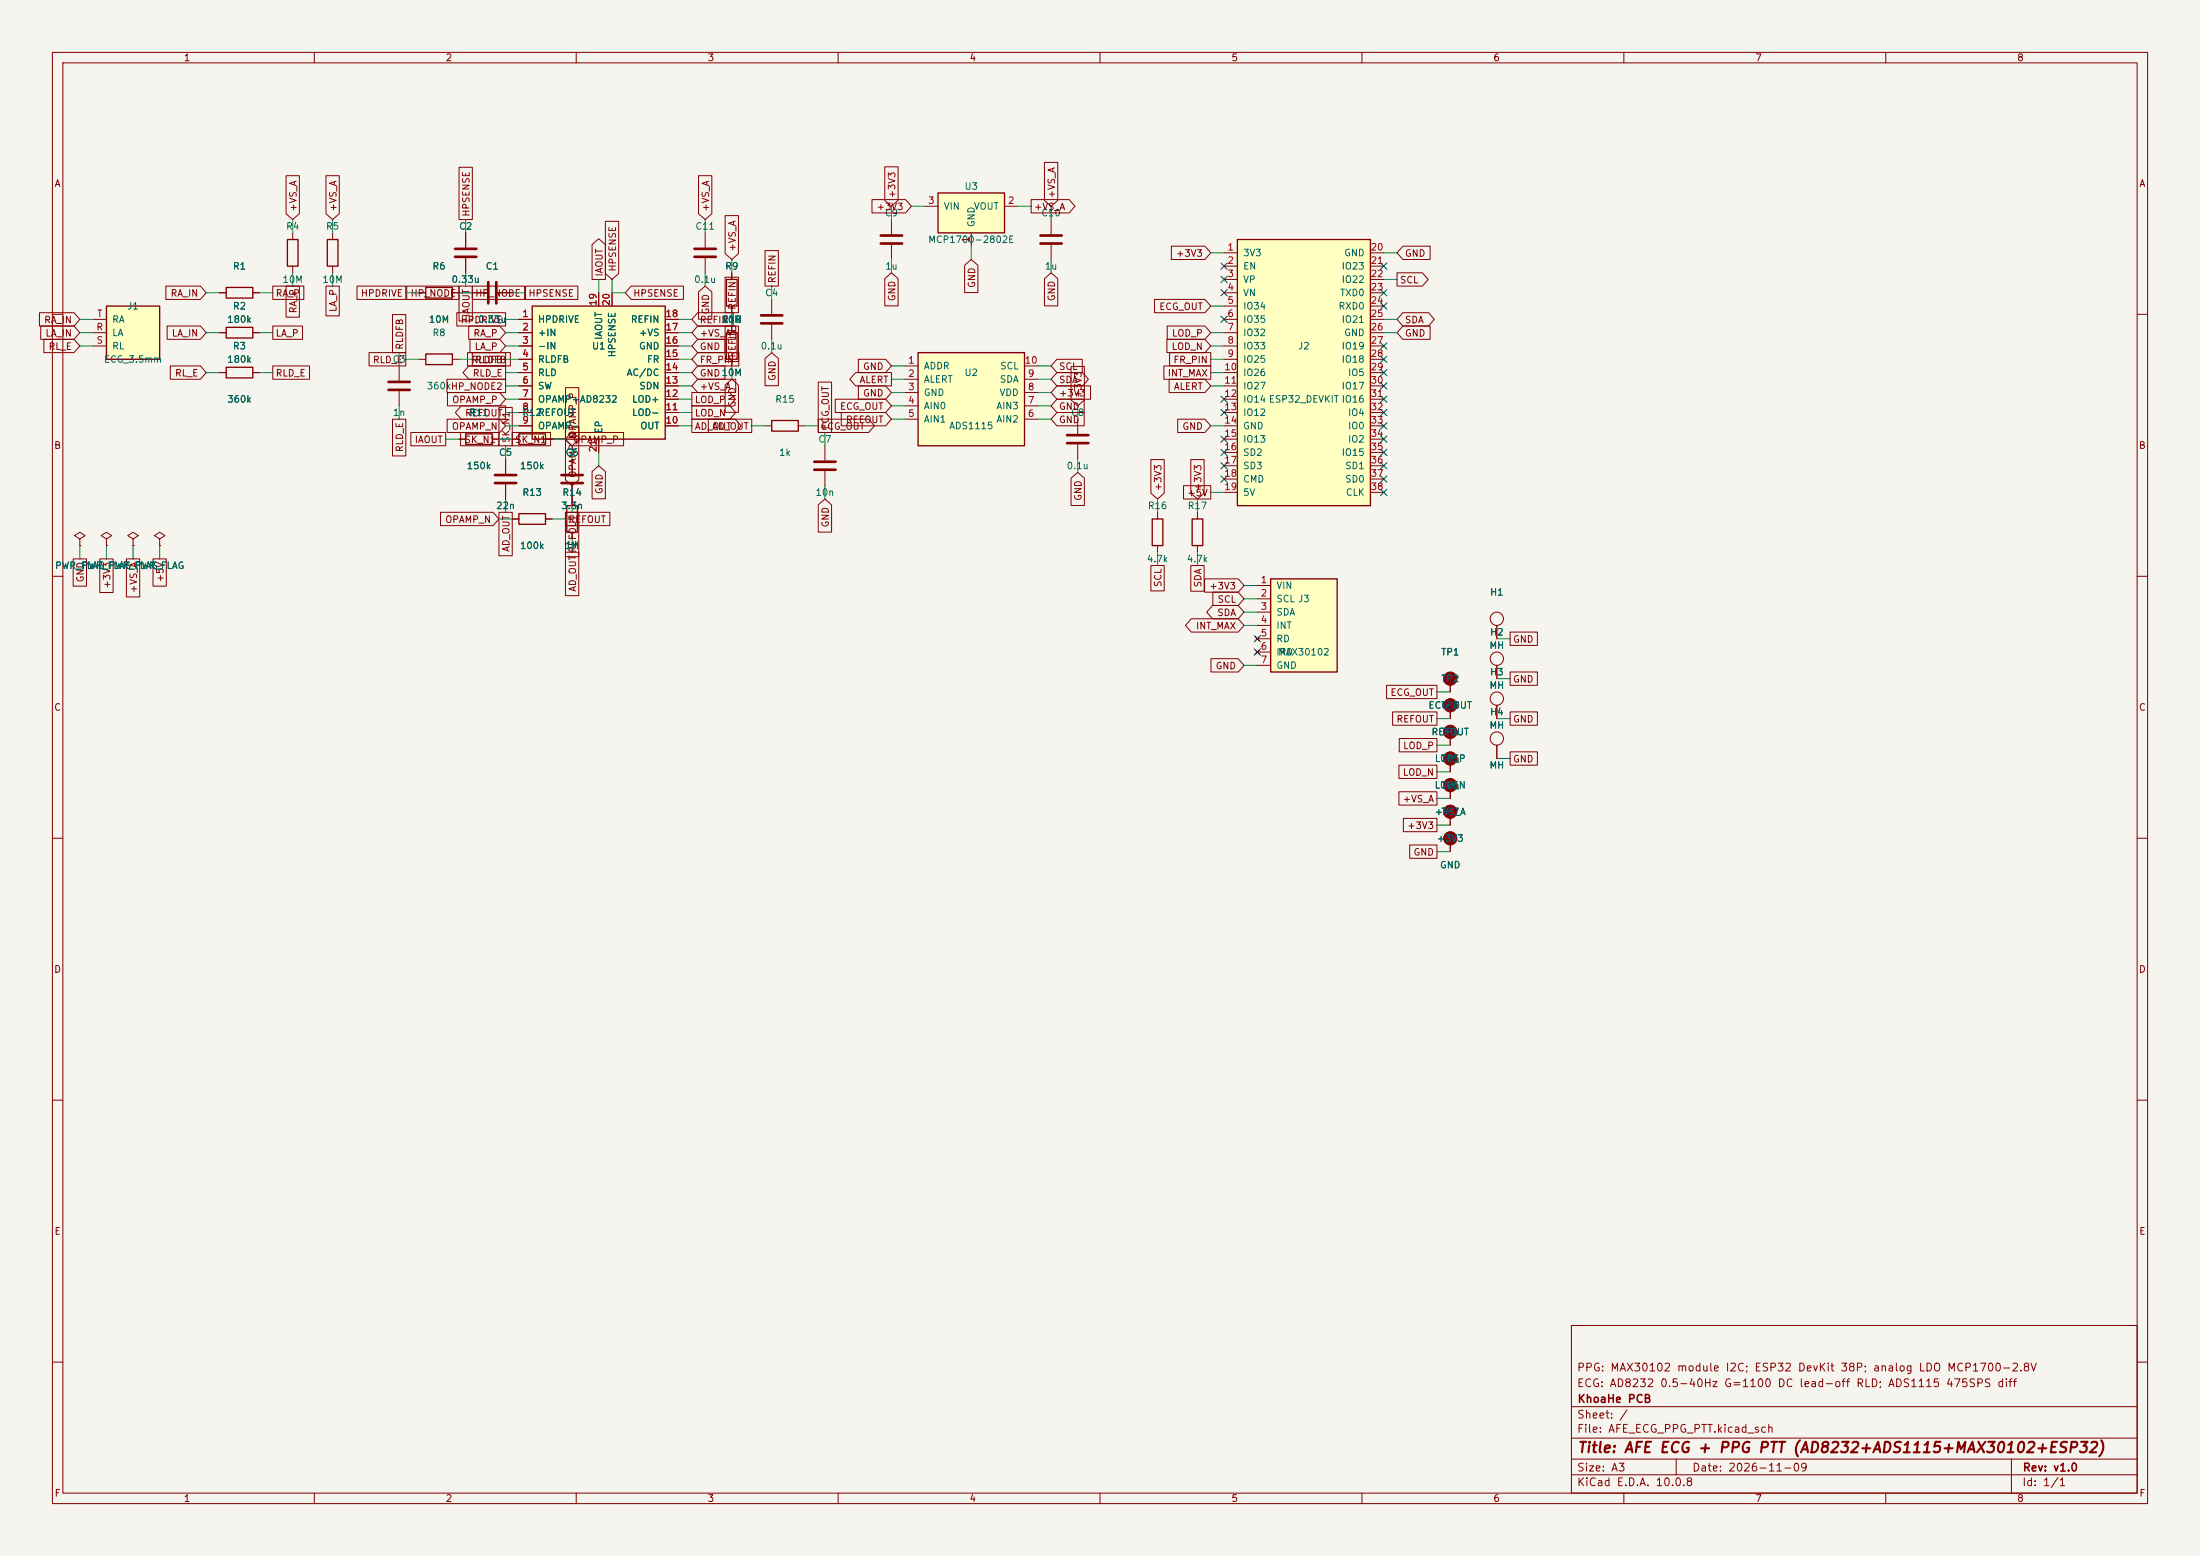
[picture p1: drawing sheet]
<svg xmlns="http://www.w3.org/2000/svg" width="420mm" height="297mm" viewBox="0 0 420 297" stroke-linecap="round" stroke-linejoin="round" font-family="sans-serif">
<path d="M0 0h420v297h-420z" fill="#f5f4ef" stroke="#f5f4ef" stroke-width=".19"/>
<g fill="none" stroke="#840000" stroke-width=".19">
<path d="M10 10h400v277h-400zM12 12h396v273h-396zM60 10v2M110 10v2M160 10v2M210 10v2M260 10v2M310 10v2M360 10v2M134.6 44.5v2.7M134.6 49.3v2.8M139.7 52.1v1.2"/>
<path d="M139.7 58.4v1.3M200.7 41.9v2.8M200.7 46.7v2.8M10 60h2M76.2 69.9v2.7M76.2 74.7v2.8M408 60h2M87.6 83.8h1.3M94 83.8h1.2M96.5 87.6v2.8M96.5 92.5v2.8M10 110h2"/>
<path d="M285.7 119.4v2.5M408 110h2M285.7 127v2.5M10 160h2M276.9 141v1.2M276.9 151.1v1.3M285.7 142.2v2.6M408 160h2M10 210h2M408 210h2M300 253h108v32h-108zM10 260h2"/>
<path d="M300 278.5h108M300 274.5h108M300 268.5h108M320 278.5v3M384 278.5v6.5M408 260h2M60 285v2M110 285v2M160 285v2M210 285v2M260 285v2M300 281.5h108"/>
<path d="M310 285v2M360 285v2"/>
<circle cx="285.8" cy="118.1" r="1.27"/>
<circle cx="285.8" cy="125.7" r="1.27"/>
<circle cx="285.8" cy="141" r="1.27"/>
</g>
<path d="M132.6 47.5h4.1M132.6 49h4.1M198.6 45h4.1M198.6 46.5h4.1M74.2 72.9h4M74.2 74.4h4M94.5 90.7h4.1M94.5 92.2h4.1" fill="none" stroke="#840000" stroke-width=".51"/>
<g fill="#840000" stroke="#840000" stroke-width=".19">
<circle cx="276.9" cy="149.9" r="1.27"/>
<circle cx="276.9" cy="139.7" r="1.27"/>
</g>
<path d="M138.7 53.3h2v5.1h-2zM88.9 82.8h5.1v2h-5.1z" fill="none" stroke="#840000" stroke-width=".25"/>
<path d="M101.6 58.4h25.4v25.4h-25.4z" fill="#ffffc2"/>
<path d="M101.6 58.4h25.4v25.4h-25.4zM43.2 70.1h5.1v2h-5.1z" fill="none" stroke="#840000" stroke-width=".25"/>
<g fill="none" stroke="#840000" stroke-width=".19">
<path d="M114.3 55.9v2.5M116.8 55.9v2.5M41.9 71.1h1.3M48.3 71.1h1.2M99.1 61h2.5M99.1 63.5h2.5M99.1 66h2.5M99.1 68.6h2.5M99.1 71.1h2.5M99.1 73.7h2.5M99.1 76.2h2.5M99.1 78.7h2.5"/>
<path d="M127 61h2.5M127 63.5h2.5M127 66h2.5M127 68.6h2.5M127 71.1h2.5M127 73.7h2.5M127 76.2h2.5M127 78.7h2.5M99.1 81.3h2.5M114.3 83.8v2.6M127 81.3h2.5"/>
</g>
<path d="M179.1 36.8h12.7v7.7h-12.7z" fill="#ffffc2"/>
<path d="M179.1 36.8h12.7v7.7h-12.7zM43.2 54.9h5.1v2h-5.1zM54.9 45.7h2v5.1h-2zM62.5 45.7h2v5.1h-2zM43.2 62.5h5.1v2h-5.1zM138.7 63.5h2v5.1h-2zM99.1 98h5v2.1h-5zM99.1 82.8h5v2h-5zM108.2 96.5h2v5.1h-2zM147.3 80.3h5.1v2h-5.1z" fill="none" stroke="#840000" stroke-width=".25"/>
<g fill="none" stroke="#840000" stroke-width=".19">
<path d="M176.5 39.4h2.6M191.8 39.4h2.5M41.9 55.9h1.3M48.3 55.9h1.2M55.9 44.5v1.2M55.9 50.8v1.3M63.5 44.5v1.2M63.5 50.8v1.3M147.3 57.2v2.7M170.2 41.9v2.8M170.2 46.7v2.8M185.4 44.5v2.5"/>
<path d="M41.9 63.5h1.3M48.3 63.5h1.2M139.7 62.2v1.3M139.7 68.6v1.3M147.3 62v2.8M97.8 99.1h1.3M97.8 83.8h1.3M104.1 99.1h1.3M104.1 83.8h1.3M109.2 87.6v2.8M109.2 92.5v4M146 81.3h1.3"/>
<path d="M152.4 81.3h1.3M157.5 85.1v2.8M157.5 89.9v2.8M205.7 80v2.8M205.7 84.8v2.8M20.3 102.9l1-.7-1-.6-1 .6 1 .7v1.2M20.3 104.1h.1M109.2 101.6v1.3"/>
</g>
<path d="M168.1 45h4.1M168.1 46.5h4.1M145.3 60.2h4.1M145.3 61.7h4.1M107.2 90.7h4.1M107.2 92.2h4.1M155.4 88.1h4.1M155.4 89.7h4.1M203.7 83.1h4.1M203.7 84.6h4.1" fill="none" stroke="#840000" stroke-width=".51"/>
<path d="M175.3 67.3h20.3v17.8h-20.3z" fill="#ffffc2"/>
<path d="M81.3 67.6h5.1v2h-5.1zM175.3 67.3h20.3v17.8h-20.3zM220 99.1h2v5h-2zM227.6 99.1h2v5h-2z" fill="none" stroke="#840000" stroke-width=".25"/>
<g fill="none" stroke="#840000" stroke-width=".19">
<path d="M88.9 44.5v2.7M88.9 49.3v2.8M80 68.6h1.3M86.4 68.6h1.2M172.7 69.9h2.6M172.7 72.4h2.6M172.7 74.9h2.6M172.7 77.5h2.6M195.6 69.9h2.5M195.6 72.4h2.5M195.6 74.9h2.5M195.6 77.5h2.5"/>
<path d="M172.7 80h2.6M195.6 80h2.5M221 97.8v1.3M228.6 97.8v1.3M221 104.1v1.3M228.6 104.1v1.3"/>
</g>
<path d="M86.9 47.5h4M86.9 49h4" fill="none" stroke="#840000" stroke-width=".51"/>
<path d="M20.3 58.4h10.2v10.2h-10.2z" fill="#ffffc2"/>
<path d="M20.3 58.4h10.2v10.2h-10.2zM81.3 54.9h5.1v2h-5.1z" fill="none" stroke="#840000" stroke-width=".25"/>
<g fill="none" stroke="#840000" stroke-width=".19">
<path d="M80 55.9h1.3M86.4 55.9h1.2M90.2 55.9h2.8M95 55.9h2.8M17.8 63.5h2.5M17.8 66h2.5M17.8 61h2.5M25.4 102.9l1-.7-1-.6-1 .6 1 .7v1.2M25.4 104.1h.1M30.5 102.9l1-.7-1-.6-1 .6 1 .7v1.2M30.5 104.1h.1M285.7 134.6v2.6"/>
<path d="M276.9 161.3v1.3"/>
<circle cx="285.8" cy="133.3" r="1.27"/>
</g>
<path d="M93.2 53.8v4.1M94.7 53.8v4.1" fill="none" stroke="#840000" stroke-width=".51"/>
<circle cx="276.9" cy="160" r="1.27" fill="#840000" stroke="#840000" stroke-width=".19"/>
<path d="M236.2 45.7h25.4v50.8h-25.4z" fill="#ffffc2"/>
<path d="M236.2 45.7h25.4v50.8h-25.4z" fill="none" stroke="#840000" stroke-width=".25"/>
<g fill="none" stroke="#840000" stroke-width=".19">
<path d="M233.7 48.3h2.5M233.7 50.8h2.5M233.7 53.3h2.5M233.7 55.9h2.5M233.7 58.4h2.5M261.6 48.3h2.6M261.6 50.8h2.6M261.6 53.3h2.6M261.6 55.9h2.6M261.6 58.4h2.6M233.7 61h2.5M233.7 63.5h2.5"/>
<path d="M233.7 66h2.5M233.7 68.6h2.5M233.7 71.1h2.5M233.7 73.7h2.5M233.7 76.2h2.5M233.7 78.7h2.5M261.6 61h2.6M261.6 63.5h2.6M261.6 66h2.6M261.6 68.6h2.6M261.6 71.1h2.6M261.6 73.7h2.6"/>
<path d="M261.6 76.2h2.6M261.6 78.7h2.6M233.7 81.3h2.5M233.7 83.8h2.5M233.7 86.4h2.5M233.7 88.9h2.5M233.7 91.4h2.5M233.7 94h2.5M261.6 81.3h2.6M261.6 83.8h2.6M261.6 86.4h2.6M261.6 88.9h2.6"/>
<path d="M261.6 91.4h2.6M261.6 94h2.6M276.9 156.2v1.3"/>
</g>
<circle cx="276.9" cy="154.9" r="1.27" fill="#840000" stroke="#840000" stroke-width=".19"/>
<path d="M242.6 110.5h12.7v17.8h-12.7z" fill="#ffffc2"/>
<path d="M242.6 110.5h12.7v17.8h-12.7z" fill="none" stroke="#840000" stroke-width=".25"/>
<g fill="none" stroke="#840000" stroke-width=".19">
<path d="M54.6 33.5h2.6v7.3l-1.3 1.1-1.3-1.1zM62.2 33.5h2.6v7.3l-1.3 1.1-1.3-1.1zM87.6 31.9h2.6v10h-2.6zM133.3 33.5h2.6v7.3l-1.3 1.1-1.3-1.1zM166.5 38.1h6.4l1.1 1.3-1.1 1.2h-6.4zM168.9 31.8h2.6v6.5l-1.3 1.1-1.3-1.1zM196.8 38.1h7.3l1.1 1.3-1.1 1.2h-7.3zM199.4 31h2.5v7.3l-1.2 1.1-1.3-1.1zM7.5 59.7h6.6l1.1 1.3-1.1 1.2h-6.6zM31.7 54.6h6.6l1.1 1.3-1.1 1.3h-6.6zM41.9 55.9h1.3M48.3 55.9h1.2"/>
<path d="M52.1 54.6h5.9v2.6h-5.9zM54.6 54.6h2.6v5.9h-2.6zM62.2 54.6h2.6v5.7h-2.6zM68.2 54.6h9.3v2.6h-9.3zM77.6 54.6h10v2.6h-10zM80 55.9h1.3M86.4 55.9h1.2M87.2 59.7h9.3v2.5h-9.3zM87.6 54.6h2.6v6.7h-2.6zM88.9 44.5v2.7M88.9 49.3v2.8M90.2 54.6h10v2.6h-10z"/>
<path d="M90.2 55.9h2.8M95 55.9h2.8M100.3 54.6h10v2.6h-10zM113 46.7l1.3-1.1 1.3 1.1v6.6h-2.6zM114.3 55.9v2.5M115.6 42.2h2.5v10l-1.3 1.1-1.2-1.1zM116.8 55.9v2.5M120.5 54.6h10v2.6h-10l-1.1-1.3zM133.2 59.7h6.8v2.5h-6.8l-1.1-1.2zM133.3 55.7l1.3-1.1 1.3 1.1v5.2h-2.6zM138.4 41.2h2.6v7.2l-1.3 1.1-1.3-1.1zM138.4 52.9h2.6v6.8h-2.6z"/>
<path d="M139.7 52.1v1.2M139.7 58.4v1.3M146 47.8h2.6v6.8h-2.6zM168.9 53.2l1.3-1.1 1.3 1.1v5.2h-2.6zM184.1 50.6l1.3-1.1 1.3 1.1v5.2h-2.6zM199.4 53.2l1.3-1.1 1.2 1.1v5.2h-2.5zM220.4 57.1h9.6l1.1 1.3-1.1 1.3h-9.6zM223.6 47h6.4l1.1 1.3-1.1 1.2h-6.4zM266.7 52.1h4.8l1.2 1.2-1.2 1.3h-4.8zM267.8 47h5.2v2.5h-5.2l-1.1-1.2zM267.8 59.7h4.9l1.1 1.3-1.1 1.2h-4.9l-1.1-1.2zM7.8 62.2h6.3l1.1 1.3-1.1 1.3h-6.3z"/>
<path d="M8.4 64.8h5.7l1.1 1.2-1.1 1.3h-5.7zM31.9 62.2h6.4l1.1 1.3-1.1 1.3h-6.4zM32.5 69.8h5.8l1.1 1.3-1.1 1.3h-5.8zM41.9 71.1h1.3M41.9 63.5h1.3M48.3 71.1h1.2M48.3 63.5h1.2M52.1 69.8h7v2.6h-7zM52.1 62.2h5.7v2.6h-5.7zM70.5 67.3h7v2.6h-7zM74.9 60h2.6v7.3h-2.6zM85.3 72.4h11.2v2.5h-11.2z"/>
<path d="M85.4 74.9h10l1.1 1.3-1.1 1.3h-10zM88 77.5h8.5v2.5h-8.5l-1.1-1.3zM89.3 67.3h7.2v2.6h-7.2zM89.5 62.2h5.9l1.1 1.3-1.1 1.3h-5.9zM89.5 69.8h7v2.6h-7l-1.1-1.3zM89.7 64.8h5.7l1.1 1.2-1.1 1.3h-5.7zM90.2 67.3h7.2v2.6h-7.2zM95.2 77.8h2.6v7.3h-2.6zM99.1 71.1h2.5M99.1 63.5h2.5M99.1 61h2.5M99.1 66h2.5"/>
<path d="M99.1 68.6h2.5M99.1 73.7h2.5M99.1 76.2h2.5M99.1 78.7h2.5M107.9 74h2.6v10l-1.3 1.1-1.3-1.1zM127 71.1h2.5M127 63.5h2.5M127 61h2.5M127 66h2.5M127 68.6h2.5M127 73.7h2.5M127 76.2h2.5"/>
<path d="M127 78.7h2.5M132.1 77.5h7.2l1.2 1.2-1.2 1.3h-7.2zM132.1 74.9h7.2l1.1 1.3-1.1 1.3h-7.2zM133.2 62.2h7.3v2.6h-7.3l-1.1-1.3zM133.2 72.4h7.3v2.5h-7.3l-1.1-1.2zM133.2 69.8h5.2v2.6h-5.2l-1.1-1.3zM133.2 67.3h7.9v2.6h-7.9l-1.1-1.3zM133.2 64.8h5.2v2.5h-5.2l-1.1-1.3zM138.4 73.5l1.3-1.1 1.3 1.1v5.2h-2.6zM138.4 62.2h2.6v6.8h-2.6zM139.7 62.2v1.3M139.7 68.6v1.3"/>
<path d="M146 68.4l1.3-1.1 1.3 1.1v5.2h-2.6zM156.2 72.9h2.6v9.7h-2.6zM159.4 76.2h9.7l1.1 1.3-1.1 1.2h-9.7zM160.6 78.7h8.5l1.1 1.3-1.1 1.3h-8.5zM163.3 71.1h6.9v2.6h-6.9l-1.1-1.3zM163.9 73.7h5.2l1.1 1.2-1.1 1.3h-5.2zM163.9 68.6h5.2l1.1 1.3-1.1 1.2h-5.2zM201.8 76.2h5.2v2.5h-5.2l-1.1-1.2zM201.8 78.7h5.2v2.6h-5.2l-1.1-1.3zM201.8 73.7h6.4v2.5h-6.4l-1.1-1.3zM201.8 71.1h4.9l1.1 1.3-1.1 1.3h-4.9l-1.1-1.3zM201.8 68.6h4.8v2.5h-4.8l-1.1-1.2z"/>
<path d="M204.5 69.9h2.5v6.5l-1.3 1.1-1.2-1.1zM222.2 69.8h8.9v2.6h-8.9zM222.8 64.8h7.2l1.1 1.2-1.1 1.3h-7.2zM222.8 62.2h7.2l1.1 1.3-1.1 1.3h-7.2zM223.2 72.4h6.8l1.1 1.3-1.1 1.2h-6.8zM223.3 67.3h7.8v2.6h-7.8zM267.8 62.2h5.2v2.6h-5.2l-1.1-1.3zM74.9 80h2.6v7h-2.6zM78.4 82.5h6.7v2.6h-6.7zM84.1 97.8h10l1.1 1.3-1.1 1.2h-10zM85.4 80h10l1.1 1.3-1.1 1.3h-10zM87.6 83.8h1.3"/>
<path d="M87.9 82.5h7.3v2.6h-7.3zM94 83.8h1.2M95.2 97.8h2.6v8.3h-2.6zM96.5 87.6v2.8M96.5 92.5v2.8M97.8 82.5h7.3v2.6h-7.3zM97.8 83.8h1.3M97.8 99.1h1.3M99.1 81.3h2.5M104.1 83.8h1.3M104.1 99.1h1.3M107.9 81.6h2.6v10l-1.3 1.1-1.3-1.1z"/>
<path d="M107.9 97.8h2.6v8.5h-2.6zM107.9 97.8h8.5v2.5h-8.5zM109.1 82.5h9.9v2.6h-9.9l-1.2-1.3zM109.2 87.6v2.8M109.2 92.5v4M113 90l1.3-1.1 1.3 1.1v5.2h-2.6zM114.3 83.8v2.6M127 81.3h2.5M132.1 80h8.3l1.1 1.3-1.1 1.3h-8.3zM135.2 80h8.3v2.6h-8.3zM156.2 96.4l1.3-1.1 1.3 1.1v5.2h-2.6zM156.2 80h9.6l1.1 1.3-1.1 1.3h-9.6z"/>
<path d="M204.5 91.3l1.2-1.1 1.3 1.1v5.2h-2.5zM219.7 87.7h2.6v6.4l-1.3 1.2-1.3-1.2zM224.8 80h5.2l1.1 1.3-1.1 1.3h-5.2zM225.9 92.7h5.2v2.6h-5.2zM227.3 87.7h2.6v6.4l-1.3 1.2-1.3-1.2zM14 106.7h2.5v5.2h-2.5zM15.2 102.9l1.1-.7-1.1-.6-1 .6 1 .7v1.2M15.2 104.1h.1M19 106.7h2.6v6.4h-2.6zM20.3 104.1h.1M24.1 106.7h2.6v7.2h-2.6zM25.4 104.1h.1"/>
<path d="M29.2 106.7h2.6v5.2h-2.6zM30.5 104.1h.1M107.9 105.4h2.6v8.3h-2.6zM109.2 101.6v1.3M219.7 108h2.6v4.8h-2.6zM227.3 108h2.6v4.9h-2.6zM227.4 118.1h9l1.1 1.3-1.1 1.3h-9l-1.1-1.3zM230 110.5h6.4l1.1 1.3-1.1 1.2h-6.4zM231.5 115.6h4.9l1.1 1.2-1.1 1.3h-4.9l-1.1-1.3zM231.5 113h4.9l1.1 1.3-1.1 1.3h-4.9zM240 111.8h2.6M240 114.3h2.6"/>
<path d="M240 116.8h2.6M240 119.4h2.6M285.7 119.4v2.5M231.2 125.7h5.2l1.1 1.3-1.1 1.3h-5.2zM239.6 121.5l.8 .8M239.6 124.1l.8 .7M240 121.9h2.6M240 124.5h2.6M240 127h2.6M240.4 121.5l-.8 .8M240.4 124.1l-.8 .7M264.7 130.8h9.6v2.6h-9.6z"/>
<path d="M265.8 135.9h8.5v2.5h-8.5zM276.9 130.8v1.3M276.9 135.9v1.3M285.7 127v2.5M285.7 134.6v2.6M288.3 128.3h5.2v2.5h-5.2zM288.3 120.6h5.2v2.6h-5.2zM288.3 135.9h5.2v2.5h-5.2zM267.1 151.1h7.2v2.6h-7.2zM267.1 146h7.2v2.6h-7.2zM267.1 141h7.2v2.5h-7.2zM267.9 156.2h6.4v2.6h-6.4z"/>
<path d="M276.9 141v1.2M276.9 146.1v1.2M276.9 151.1v1.3M276.9 156.2v1.3M285.7 142.2v2.6M288.3 143.5h5.2v2.6h-5.2zM269.1 161.3h5.2v2.5h-5.2zM276.9 161.3v1.3"/>
</g>
<g fill="#840000" stroke="#840000" stroke-width=".19">
<circle cx="276.9" cy="144.8" r="1.27"/>
<circle cx="276.9" cy="129.5" r="1.27"/>
<circle cx="276.9" cy="134.6" r="1.27"/>
</g>
<g fill="none" stroke="#009600" stroke-width=".19">
<path d="M170.2 39.4v2.5M174 39.4h2.5M194.3 39.4h2.5M200.7 39.4v2.5M39.4 55.9h2.5M49.5 55.9h2.6M55.9 41.9v2.6M55.9 52.1v2.5M63.5 41.9v2.6M63.5 52.1v2.5M77.5 55.9h2.5M87.6 55.9h2.6"/>
<path d="M88.9 41.9v2.6M88.9 52.1v2.5M97.8 55.9h2.5M114.3 53.3v2.6M116.8 53.3v2.6h2.6M134.6 41.9v2.6M134.6 52.1v2.5M139.7 49.5v2.6M139.7 59.7v2.5M147.3 54.6v2.6M170.2 49.5v2.6M185.4 47v2.5"/>
<path d="M200.7 49.5v2.6M231.1 58.4h2.6M231.1 48.3h2.6M264.2 53.3h2.5M264.2 48.3h2.5M15.2 66h2.6M15.2 61h2.6M15.2 63.5h2.6M39.4 71.1h2.5M39.4 63.5h2.5M49.5 71.1h2.6M49.5 63.5h2.6"/>
<path d="M76.2 67.3v2.6M76.2 77.5v2.5M77.5 68.6h2.5M87.6 68.6h2.6M96.5 68.6h2.6M96.5 71.1h2.6M96.5 66h2.6M96.5 61h2.6M96.5 63.5h2.6M96.5 76.2h2.6M96.5 73.7h2.6M96.5 78.7h2.6"/>
<path d="M129.5 68.6h2.6M129.5 71.1h2.6M129.5 66h2.6M129.5 61h2.6M129.5 63.5h2.6M129.5 76.2h2.6M129.5 73.7h2.6M129.5 78.7h2.6M139.7 69.9v2.5M147.3 64.8v2.5M170.2 77.5h2.5M170.2 74.9h2.5"/>
<path d="M170.2 72.4h2.5M170.2 69.9h2.5M198.1 77.5h2.6M198.1 74.9h2.6M198.1 72.4h2.6M198.1 69.9h2.6M205.7 77.5v2.5M231.1 68.6h2.6M231.1 71.1h2.6M231.1 66h2.6M231.1 63.5h2.6M231.1 73.7h2.6"/>
<path d="M264.2 61h2.5M264.2 63.5h2.5M85.1 83.8h2.5M95.2 83.8h2.6M95.2 99.1h2.6M96.5 81.3h2.6M96.5 85.1v2.5M96.5 95.3v2.5M105.4 83.8h2.5M105.4 99.1h2.5M109.2 85.1v2.5M109.2 92.7v5.1"/>
<path d="M114.3 86.4v2.5M129.5 81.3h2.6M143.5 81.3h2.5M153.7 81.3h2.5M157.5 82.6v2.5M157.5 92.7v2.6M170.2 80h2.5M198.1 80h2.6M205.7 87.6v2.6M221 95.3v2.5M228.6 95.3v2.5M231.1 81.3h2.6"/>
<path d="M231.1 94h2.6M15.2 104.1v2.6M20.3 104.1v2.6M25.4 104.1v2.6M30.5 104.1v2.6M109.2 102.9v2.5M221 105.4v2.6M228.6 105.4v2.6M237.5 111.8h2.5M237.5 119.4h2.5M237.5 116.8h2.5M237.5 114.3h2.5"/>
<path d="M237.5 127h2.5M274.3 137.2h2.6M274.3 132.1h2.6M285.7 121.9h2.6M285.7 137.2h2.6M285.7 129.5h2.6M274.3 147.3h2.6M274.3 152.4h2.6M274.3 157.5h2.6M274.3 142.2h2.6M285.7 144.8h2.6M274.3 162.6h2.6"/>
</g>
<g fill="none" stroke="#000084" stroke-width=".19">
<path d="M233.1 52.7l1.2 1.2M233.1 50.2l1.2 1.2M233.1 55.3l1.2 1.2M234.3 52.7l-1.2 1.2M234.3 50.2l-1.2 1.2M234.3 55.3l-1.2 1.2M263.6 50.2l1.2 1.2M263.6 57.8l1.2 1.2M263.6 55.3l1.2 1.2M264.8 57.8l-1.2 1.2M264.8 55.3l-1.2 1.2M264.8 50.2l-1.2 1.2"/>
<path d="M233.1 78.1l1.2 1.2M233.1 75.6l1.2 1.2M233.1 60.4l1.2 1.2M234.3 78.1l-1.2 1.2M234.3 75.6l-1.2 1.2M234.3 60.4l-1.2 1.2M263.6 78.1l1.2 1.2M263.6 75.6l1.2 1.2M263.6 70.5l1.2 1.2M263.6 68l1.2 1.2M263.6 65.4l1.2 1.2M263.6 73.1l1.2 1.2"/>
<path d="M264.8 78.1l-1.2 1.2M264.8 75.6l-1.2 1.2M264.8 70.5l-1.2 1.2M264.8 68l-1.2 1.2M264.8 65.4l-1.2 1.2M264.8 73.1l-1.2 1.2M233.1 83.2l1.2 1.2M233.1 88.3l1.2 1.2M233.1 90.8l1.2 1.2M233.1 85.8l1.2 1.2M234.3 83.2l-1.2 1.2M234.3 88.3l-1.2 1.2"/>
<path d="M234.3 90.8l-1.2 1.2M234.3 85.8l-1.2 1.2M263.6 80.7l1.2 1.2M263.6 83.2l1.2 1.2M263.6 85.8l1.2 1.2M263.6 88.3l1.2 1.2M263.6 90.8l1.2 1.2M263.6 93.4l1.2 1.2M264.8 80.7l-1.2 1.2M264.8 83.2l-1.2 1.2M264.8 85.8l-1.2 1.2M264.8 88.3l-1.2 1.2"/>
<path d="M264.8 90.8l-1.2 1.2M264.8 93.4l-1.2 1.2M239.4 123.9l1.2 1.2M239.4 121.3l1.2 1.2M240.6 123.9l-1.2 1.2M240.6 121.3l-1.2 1.2"/>
</g>
<text font-size="2" fill="#840000" x="301" y="277.8">Title: AFE ECG + PPG PTT (AD8232+ADS1115+MAX30102+ESP32)</text>
<g font-size="1.5" fill="#840000">
<text x="300.9" y="262.1">PPG: MAX30102 module I2C; ESP32 DevKit 38P; analog LDO MCP1700-2.8V</text>
<text x="300.9" y="265.1">ECG: AD8232 0.5-40Hz G=1100 DC lead-off RLD; ADS1115 475SPS diff</text>
<text x="301" y="268.1">KhoaHe PCB</text>
<text x="300.9" y="273.8">File: AFE_ECG_PPG_PTT.kicad_sch</text>
<text x="300.9" y="271.1">Sheet: /</text>
<text x="300.9" y="281.2">Size: A3</text>
<text x="322.9" y="281.2">Date: 2026-11-09</text>
<text x="386" y="281.2">Rev: v1.0</text>
<text x="300.9" y="284">KiCad E.D.A. 10.0.8</text>
<text x="385.9" y="284">Id: 1/1</text>
</g>
<g font-size="1.3" fill="#840000">
<text x="35" y="12">1</text>
<text x="85" y="12">2</text>
<text x="135" y="12">3</text>
<text x="185" y="12">4</text>
<text x="235" y="12">5</text>
<text x="285" y="12">6</text>
<text x="335" y="12">7</text>
<text x="385" y="12">8</text>
<text x="10.3" y="36">A</text>
<text x="408.3" y="36">A</text>
<text x="56.9" y="40.5" transform="rotate(-90 56.9 40.5)">+VS_A</text>
<text x="64.6" y="40.5" transform="rotate(-90 64.6 40.5)">+VS_A</text>
<text x="90" y="41.5" transform="rotate(-90 90 41.5)">HPSENSE</text>
<text x="135.7" y="40.5" transform="rotate(-90 135.7 40.5)">+VS_A</text>
<text x="167.3" y="40.4">+3V3</text>
<text x="171.2" y="38" transform="rotate(-90 171.2 38)">+3V3</text>
<text x="197.3" y="40.4">+VS_A</text>
<text x="201.7" y="38" transform="rotate(-90 201.7 38)">+VS_A</text>
<text x="115.4" y="52.9" transform="rotate(-90 115.4 52.9)">IAOUT</text>
<text x="117.9" y="51.9" transform="rotate(-90 117.9 51.9)">HPSENSE</text>
<text x="140.8" y="48.1" transform="rotate(-90 140.8 48.1)">+VS_A</text>
<text x="224.4" y="49.3">+3V3</text>
<text x="268.1" y="49.3">GND</text>
<text x="32.5" y="56.9">RA_IN</text>
<text x="52.5" y="56.9">RA_P</text>
<text x="56.9" y="59.9" transform="rotate(-90 56.9 59.9)">RA_P</text>
<text x="64.6" y="59.7" transform="rotate(-90 64.6 59.7)">LA_P</text>
<text x="68.8" y="56.9">HPDRIVE</text>
<text x="78.3" y="56.9">HP_NODE</text>
<text x="90.6" y="56.9">HP_NODE</text>
<text x="100.8" y="56.9">HPSENSE</text>
<text x="120.8" y="56.9">HPSENSE</text>
<text x="140.8" y="59.2" transform="rotate(-90 140.8 59.2)">REFIN</text>
<text x="148.4" y="54.2" transform="rotate(-90 148.4 54.2)">REFIN</text>
<text x="171.2" y="57.6" transform="rotate(-90 171.2 57.6)">GND</text>
<text x="186.5" y="55.1" transform="rotate(-90 186.5 55.1)">GND</text>
<text x="201.7" y="57.6" transform="rotate(-90 201.7 57.6)">GND</text>
<text x="221.2" y="59.5">ECG_OUT</text>
<text x="267.1" y="54.4">SCL</text>
<text x="8.3" y="62">RA_IN</text>
<text x="8.6" y="64.6">LA_IN</text>
<text x="32.7" y="64.6">LA_IN</text>
<text x="52.5" y="64.6">LA_P</text>
<text x="87.8" y="62">HPDRIVE</text>
<text x="90" y="60.6" transform="rotate(-90 90 60.6)">IAOUT</text>
<text x="90.3" y="64.6">RA_P</text>
<text x="133.5" y="64.6">+VS_A</text>
<text x="133.5" y="62">REFIN</text>
<text x="135.7" y="60.1" transform="rotate(-90 135.7 60.1)">GND</text>
<text x="223.6" y="64.6">LOD_P</text>
<text x="268.1" y="64.6">GND</text>
<text x="268.1" y="62">SDA</text>
<text x="9.2" y="67.1">RL_E</text>
<text x="71.1" y="69.6">RLD_E</text>
<text x="77.3" y="66.9" transform="rotate(-90 77.3 66.9)">RLDFB</text>
<text x="89.9" y="69.6">RLDFB</text>
<text x="90.5" y="67.1">LA_P</text>
<text x="133.5" y="69.6">FR_PIN</text>
<text x="133.5" y="67.1">GND</text>
<text x="140.8" y="68.4" transform="rotate(-90 140.8 68.4)">REFIN</text>
<text x="164.7" y="70.9">GND</text>
<text x="202.1" y="70.9">SCL</text>
<text x="223.6" y="67.1">LOD_N</text>
<text x="223.9" y="69.6">FR_PIN</text>
<text x="33.3" y="72.2">RL_E</text>
<text x="52.5" y="72.2">RLD_E</text>
<text x="86.2" y="77.3">OPAMP_P</text>
<text x="90.1" y="72.2">RLD_E</text>
<text x="132.5" y="77.3">LOD_P</text>
<text x="133.5" y="74.7">+VS_A</text>
<text x="133.5" y="72.2">GND10M</text>
<text x="140.8" y="77.9" transform="rotate(-90 140.8 77.9)">GND</text>
<text x="148.4" y="72.8" transform="rotate(-90 148.4 72.8)">GND</text>
<text x="164" y="73.4">ALERT</text>
<text x="164.7" y="76">GND</text>
<text x="202.1" y="76">+3V3</text>
<text x="202.1" y="73.4">SDA</text>
<text x="206.8" y="76.1" transform="rotate(-90 206.8 76.1)">+3V3</text>
<text x="222.8" y="72.2">INT_MAX</text>
<text x="224" y="74.7">ALERT</text>
<text x="86.2" y="82.3">OPAMP_N</text>
<text x="88.7" y="79.8">REFOUT</text>
<text x="110.3" y="83.7" transform="rotate(-90 110.3 83.7)">OPAMP_P</text>
<text x="132.5" y="82.3">AD_OUT</text>
<text x="132.5" y="79.8">LOD_N</text>
<text x="156.7" y="82.3">ECG_OUT</text>
<text x="158.5" y="82.1" transform="rotate(-90 158.5 82.1)">ECG_OUT</text>
<text x="160.2" y="78.5">ECG_OUT</text>
<text x="161.4" y="81.1">REFOUT</text>
<text x="202.1" y="78.5">GND</text>
<text x="202.1" y="81.1">GND</text>
<text x="225.6" y="82.3">GND</text>
<text x="10.2" y="86">B</text>
<text x="77.3" y="86.4" transform="rotate(-90 77.3 86.4)">RLD_E</text>
<text x="79.1" y="84.9">IAOUT</text>
<text x="88.6" y="84.9">SK_N1</text>
<text x="97.6" y="84.6" transform="rotate(-90 97.6 84.6)">SK_N1</text>
<text x="98.2" y="84.9">SK_N1</text>
<text x="109.4" y="84.9">OPAMP_P</text>
<text x="408.2" y="86">B</text>
<text x="110.3" y="91.3" transform="rotate(-90 110.3 91.3)">OPAMP_N</text>
<text x="115.4" y="94.4" transform="rotate(-90 115.4 94.4)">GND</text>
<text x="206.8" y="95.7" transform="rotate(-90 206.8 95.7)">GND</text>
<text x="222" y="93.8" transform="rotate(-90 222 93.8)">+3V3</text>
<text x="226.6" y="95">+5V</text>
<text x="229.7" y="93.8" transform="rotate(-90 229.7 93.8)">+3V3</text>
<text x="84.9" y="100.1">OPAMP_N</text>
<text x="158.5" y="100.8" transform="rotate(-90 158.5 100.8)">GND</text>
<text x="97.6" y="105.4" transform="rotate(-90 97.6 105.4)">AD_OUT</text>
<text x="16.3" y="111.3" transform="rotate(-90 16.3 111.3)">GND</text>
<text x="21.4" y="112.5" transform="rotate(-90 21.4 112.5)">+3V3</text>
<text x="26.5" y="113.3" transform="rotate(-90 26.5 113.3)">+VS_A</text>
<text x="31.5" y="111.3" transform="rotate(-90 31.5 111.3)">+5V</text>
<text x="110.3" y="113.1" transform="rotate(-90 110.3 113.1)">AD_OUT REFOUT</text>
<text x="222" y="112.2" transform="rotate(-90 222 112.2)">SCL</text>
<text x="229.7" y="112.2" transform="rotate(-90 229.7 112.2)">SDA</text>
<text x="230.8" y="112.8">+3V3</text>
<text x="232.3" y="117.9">SDA</text>
<text x="232.3" y="115.4">SCL</text>
<text x="228.2" y="120.4">INT_MAX</text>
<text x="288.7" y="123">GND</text>
<text x="232" y="128.1">GND</text>
<text x="288.7" y="130.6">GND</text>
<text x="10.2" y="136">C</text>
<text x="265.3" y="133.1">ECG_OUT</text>
<text x="408.2" y="136">C</text>
<text x="266.5" y="138.2">REFOUT</text>
<text x="267.8" y="143.3">LOD_P</text>
<text x="288.7" y="138.2">GND</text>
<text x="267.7" y="148.4">LOD_N</text>
<text x="288.7" y="145.8">GND</text>
<text x="267.7" y="153.5">+VS_A</text>
<text x="268.5" y="158.5">+3V3</text>
<text x="269.7" y="163.6">GND</text>
<text x="10.2" y="186">D</text>
<text x="408.2" y="186">D</text>
<text x="10.3" y="236">E</text>
<text x="408.3" y="236">E</text>
<text x="10.3" y="286">F</text>
<text x="35" y="287">1</text>
<text x="85" y="287">2</text>
<text x="135" y="287">3</text>
<text x="185" y="287">4</text>
<text x="235" y="287">5</text>
<text x="285" y="287">6</text>
<text x="335" y="287">7</text>
<text x="385" y="287">8</text>
<text x="408.3" y="286">F</text>
</g>
<g font-size="1.3" fill="#006464">
<text x="168.8" y="41.6">C9</text>
<text x="180.1" y="40.3">VIN</text>
<text x="184" y="36.5">U3</text>
<text x="185.8" y="40.3">VOUT</text>
<text x="198.7" y="41.6">C10</text>
<text x="54.5" y="44.1">R4</text>
<text x="62.1" y="44.1">R5</text>
<text x="87.5" y="44.1">C2</text>
<text x="132.6" y="44.1">C11</text>
<text x="177.1" y="46.7">MCP1700-2802E</text>
<text x="186.4" y="43.5" transform="rotate(-90 186.4 43.5)">GND</text>
<text x="44.4" y="51.8">R1</text>
<text x="82.5" y="51.8">R6</text>
<text x="92.6" y="51.8">C1</text>
<text x="138.3" y="51.8">R9</text>
<text x="168.9" y="51.8">1u</text>
<text x="199.4" y="51.8">1u</text>
<text x="237.2" y="49.2">3V3</text>
<text x="237.2" y="51.8">EN</text>
<text x="256" y="51.8">IO23</text>
<text x="256.5" y="49.2">GND</text>
<text x="24.2" y="59.4">J1</text>
<text x="44.4" y="59.4">R2</text>
<text x="53.8" y="54.3">10M</text>
<text x="61.4" y="54.3">10M</text>
<text x="86.1" y="54.3">0.33u</text>
<text x="132.4" y="54.3">0.1u</text>
<text x="146" y="56.8">C4</text>
<text x="237.2" y="54.3">VP</text>
<text x="237.2" y="56.8">VN</text>
<text x="237.2" y="59.4">IO34</text>
<text x="255.4" y="59.4">RXD0</text>
<text x="255.7" y="56.8">TXD0</text>
<text x="256" y="54.3">IO22</text>
<text x="21.3" y="64.5">LA</text>
<text x="21.3" y="61.9">RA</text>
<text x="43.3" y="61.9">180k</text>
<text x="81.8" y="61.9">10M</text>
<text x="82.5" y="64.5">R8</text>
<text x="91.2" y="61.9">0.33u</text>
<text x="102.6" y="61.9">HPDRIVE</text>
<text x="102.6" y="64.5">+IN</text>
<text x="115.3" y="65" transform="rotate(-90 115.3 65)">IAOUT</text>
<text x="120.3" y="61.9">REFIN</text>
<text x="121.9" y="64.5">+VS</text>
<text x="137.6" y="61.9">10M</text>
<text x="137.7" y="61.9">R10</text>
<text x="237.2" y="61.9">IO35</text>
<text x="237.2" y="64.5">IO32</text>
<text x="256" y="61.9">IO21</text>
<text x="256.5" y="64.5">GND</text>
<text x="19.7" y="69.5">ECG_3.5mm</text>
<text x="21.3" y="67">RL</text>
<text x="43.3" y="69.5">180k</text>
<text x="44.4" y="67">R3</text>
<text x="74.8" y="69.5">C3</text>
<text x="102.6" y="67">-IN</text>
<text x="102.6" y="69.5">RLDFB</text>
<text x="112.9" y="67">U1</text>
<text x="117.8" y="68.3" transform="rotate(-90 117.8 68.3)">HPSENSE</text>
<text x="121.9" y="67">GND</text>
<text x="123.4" y="69.5">FR</text>
<text x="145.1" y="67">0.1u</text>
<text x="176.2" y="70.8">ADDR</text>
<text x="190.8" y="70.8">SCL</text>
<text x="237.2" y="67">IO33</text>
<text x="237.2" y="69.5">IO25</text>
<text x="247.7" y="67">J2</text>
<text x="256" y="67">IO19</text>
<text x="256" y="69.5">IO18</text>
<text x="43.3" y="77.2">360k</text>
<text x="81.4" y="74.6">360kHP_NODE2</text>
<text x="102.6" y="72.1">RLD</text>
<text x="102.6" y="74.6">SW</text>
<text x="102.6" y="77.2">OPAMP+</text>
<text x="110.6" y="77.2">AD8232</text>
<text x="119.5" y="72.1">AC/DC</text>
<text x="120.6" y="77.2">LOD+</text>
<text x="121.9" y="74.6">SDN</text>
<text x="137.6" y="72.1">10M</text>
<text x="147.9" y="77.2">R15</text>
<text x="176.2" y="73.4">ALERT</text>
<text x="176.2" y="75.9">GND</text>
<text x="184" y="72.1">U2</text>
<text x="190.7" y="75.9">VDD</text>
<text x="190.8" y="73.4">SDA</text>
<text x="237.2" y="72.1">IO26</text>
<text x="237.2" y="74.6">IO27</text>
<text x="237.2" y="77.2">IO14 ESP32_DEVKIT IO16</text>
<text x="256" y="74.6">IO17</text>
<text x="257.2" y="72.1">IO5</text>
<text x="74.9" y="79.7">1n</text>
<text x="89.5" y="79.7">R11</text>
<text x="99.6" y="79.7">R12</text>
<text x="102.6" y="79.7">REFOUT</text>
<text x="102.6" y="82.2">OPAMP-</text>
<text x="115.3" y="82.8" transform="rotate(-90 115.3 82.8)">EP</text>
<text x="120.6" y="79.7">LOD-</text>
<text x="122.1" y="82.2">OUT</text>
<text x="176.2" y="78.4">AIN0</text>
<text x="176.2" y="81">AIN1</text>
<text x="181.1" y="82.2">ADS1115</text>
<text x="190.1" y="81">AIN2</text>
<text x="190.1" y="78.4">AIN3</text>
<text x="204.4" y="79.7">C8</text>
<text x="237.2" y="79.7">IO12</text>
<text x="237.2" y="82.2">GND</text>
<text x="257.2" y="79.7">IO4</text>
<text x="257.2" y="82.2">IO0</text>
<text x="89" y="89.9">150k</text>
<text x="95.2" y="87.3">C5</text>
<text x="99.1" y="89.9">150k</text>
<text x="107.9" y="87.3">C6</text>
<text x="148.6" y="87.3">1k</text>
<text x="156.1" y="84.8">C7</text>
<text x="203.5" y="89.9">0.1u</text>
<text x="237.2" y="84.8">IO13</text>
<text x="237.2" y="87.3">SD2</text>
<text x="237.2" y="89.9">SD3</text>
<text x="256" y="87.3">IO15</text>
<text x="256.7" y="89.9">SD1</text>
<text x="257.2" y="84.8">IO2</text>
<text x="99.6" y="94.9">R13</text>
<text x="107.2" y="94.9">R14</text>
<text x="155.6" y="94.9">10n</text>
<text x="237.2" y="92.4">CMD</text>
<text x="237.2" y="94.9">5V</text>
<text x="256.7" y="92.4">SD0</text>
<text x="256.8" y="94.9">CLK</text>
<text x="94.6" y="97.5">22n</text>
<text x="107" y="97.5">3.3n</text>
<text x="219" y="97.5">R16</text>
<text x="226.6" y="97.5">R17</text>
<text x="99.1" y="105.1">100k</text>
<text x="107.8" y="105.1">1M</text>
<text x="218.8" y="107.6">4.7k</text>
<text x="226.4" y="107.6">4.7k</text>
<text x="10.4" y="108.9">PWR_FLAG PWR_FLAG</text>
<text x="15.5" y="108.9">PWR_FLAG PWR_FLAG</text>
<text x="243.6" y="112.7">VIN</text>
<text x="284.4" y="114">H1</text>
<text x="243.6" y="115.3">SCL J3</text>
<text x="243.6" y="117.8">SDA</text>
<text x="243.6" y="120.3">INT</text>
<text x="243.6" y="122.9">RD</text>
<text x="243.6" y="125.4">IRD</text>
<text x="243.9" y="125.4">MAX30102</text>
<text x="275" y="125.4">TP1</text>
<text x="284.2" y="124.2">MH</text>
<text x="284.4" y="121.6">H2</text>
<text x="243.6" y="128">GND</text>
<text x="275" y="130.5">TP2</text>
<text x="284.2" y="131.8">MH</text>
<text x="284.4" y="129.2">H3</text>
<text x="272.6" y="135.6">ECG_OUT</text>
<text x="275" y="135.6">TP3</text>
<text x="284.4" y="136.9">H4</text>
<text x="273.2" y="140.7">REFOUT</text>
<text x="275" y="140.7">TP4</text>
<text x="284.2" y="139.4">MH</text>
<text x="273.8" y="145.7">LOD_P</text>
<text x="275" y="145.7">TP5</text>
<text x="284.2" y="147">MH</text>
<text x="273.8" y="155.9">+VS_A</text>
<text x="273.8" y="150.8">LOD_N</text>
<text x="275" y="155.9">TP7</text>
<text x="275" y="150.8">TP6</text>
<text x="274.2" y="161">+3V3</text>
<text x="274.8" y="166.1">GND</text>
</g>
<g font-size="1.3" fill="#a90000">
<text x="177.1" y="39.2">3</text>
<text x="192.3" y="39.2">2</text>
<text x="185.3" y="46.5" transform="rotate(-90 185.3 46.5)">1</text>
<text x="234.2" y="48.1">1</text>
<text x="234.2" y="50.7">2</text>
<text x="234.2" y="53.2">3</text>
<text x="261.6" y="48.1">20</text>
<text x="261.6" y="50.7">21</text>
<text x="261.6" y="53.2">22</text>
<text x="114.2" y="58.5" transform="rotate(-90 114.2 58.5)">19</text>
<text x="116.7" y="58.5" transform="rotate(-90 116.7 58.5)">20</text>
<text x="234.2" y="55.7">4</text>
<text x="234.2" y="58.3">5</text>
<text x="261.6" y="55.7">23</text>
<text x="261.6" y="58.3">24</text>
<text x="18.3" y="63.4">R</text>
<text x="18.3" y="65.9">S</text>
<text x="18.4" y="60.8">T</text>
<text x="99.6" y="60.8">1</text>
<text x="99.6" y="63.4">2</text>
<text x="99.6" y="65.9">3</text>
<text x="126.9" y="65.9">16</text>
<text x="126.9" y="63.4">17</text>
<text x="126.9" y="60.8">18</text>
<text x="234.2" y="60.8">6</text>
<text x="234.2" y="63.4">7</text>
<text x="234.2" y="65.9">8</text>
<text x="261.6" y="60.8">25</text>
<text x="261.6" y="63.4">26</text>
<text x="261.6" y="65.9">27</text>
<text x="99.6" y="68.4">4</text>
<text x="99.6" y="71">5</text>
<text x="126.9" y="71">14</text>
<text x="126.9" y="68.4">15</text>
<text x="173.3" y="69.7">1</text>
<text x="195.5" y="69.7">10</text>
<text x="233.6" y="71">10</text>
<text x="234.2" y="68.4">9</text>
<text x="261.6" y="68.4">28</text>
<text x="261.6" y="71">29</text>
<text x="99.6" y="73.5">6</text>
<text x="99.6" y="76.1">7</text>
<text x="126.9" y="76.1">12</text>
<text x="126.9" y="73.5">13</text>
<text x="173.3" y="72.3">2</text>
<text x="173.3" y="74.8">3</text>
<text x="173.3" y="77.3">4</text>
<text x="196.1" y="77.3">7</text>
<text x="196.1" y="74.8">8</text>
<text x="196.1" y="72.3">9</text>
<text x="233.6" y="73.5">11</text>
<text x="233.6" y="76.1">12</text>
<text x="261.6" y="73.5">30</text>
<text x="261.6" y="76.1">31</text>
<text x="99.6" y="78.6">8</text>
<text x="99.6" y="81.1">9</text>
<text x="126.9" y="81.1">10</text>
<text x="126.9" y="78.6">11</text>
<text x="173.3" y="79.9">5</text>
<text x="196.1" y="79.9">6</text>
<text x="233.6" y="78.6">13</text>
<text x="233.6" y="81.1">14</text>
<text x="233.6" y="83.7">15</text>
<text x="261.6" y="78.6">32</text>
<text x="261.6" y="81.1">33</text>
<text x="261.6" y="83.7">34</text>
<text x="114.2" y="86.4" transform="rotate(-90 114.2 86.4)">21</text>
<text x="233.6" y="86.2">16</text>
<text x="233.6" y="88.8">17</text>
<text x="261.6" y="86.2">35</text>
<text x="261.6" y="88.8">36</text>
<text x="233.6" y="91.3">18</text>
<text x="233.6" y="93.8">19</text>
<text x="261.6" y="91.3">37</text>
<text x="261.6" y="93.8">38</text>
<text x="240.6" y="111.6">1</text>
<text x="240.6" y="114.2">2</text>
<text x="240.6" y="116.7">3</text>
<text x="240.6" y="119.2">4</text>
<text x="240.6" y="121.8">5</text>
<text x="240.6" y="124.3">6</text>
<text x="240.6" y="126.9">7</text>
</g>
</svg>
